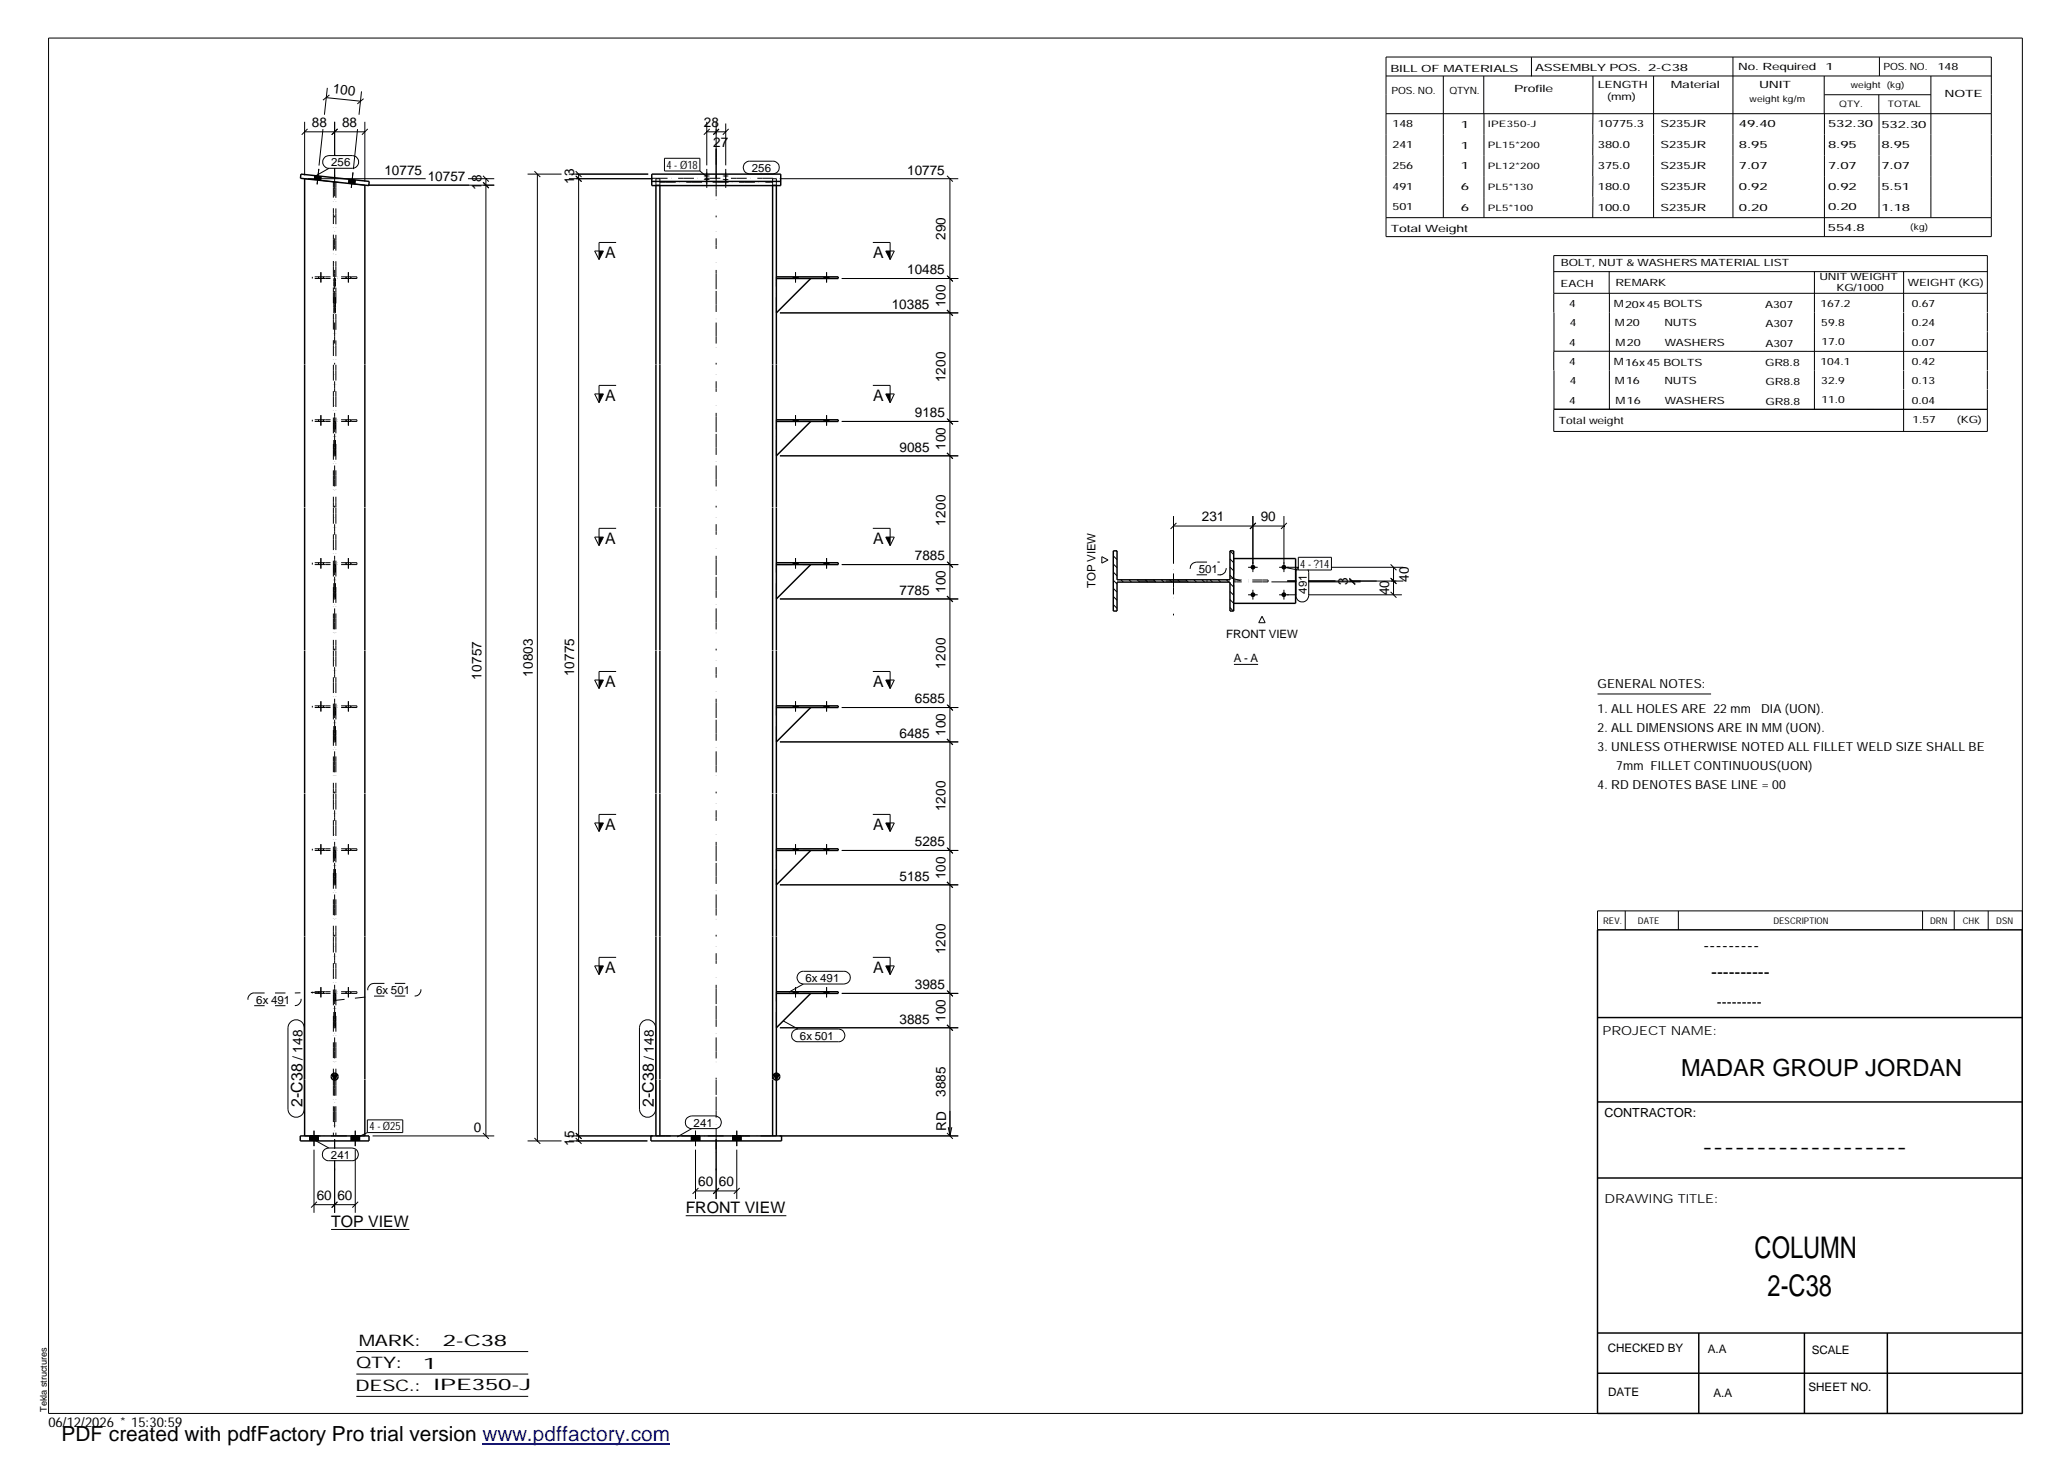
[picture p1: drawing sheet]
<svg xmlns="http://www.w3.org/2000/svg" width="420mm" height="297mm" viewBox="0 0 420 297" stroke-linecap="round" stroke-linejoin="round" font-family="sans-serif">
<g fill="none" stroke="#000" stroke-width=".2">
<path d="M9.9 7.7h401v279.5h-401zM66.3 19.8l6.9 .8M66.5 17.9l-.6 5.4M66.9 19.3l-1.3 1M73.4 18.6l-.5 4.7M281.6 11.6h123v36.5h-123zM281.6 15.4h123M293.2 15.4v28.8M301.5 15.4v7.7M311.1 11.6v3.9M323.6 15.4v16.2M336 15.4v28.8"/>
<path d="M352.1 11.6v32.6M370.6 15.4v7.7M370.7 19.2h21.6M381.7 19.2v3.9M381.8 11.6v3.8M392.3 15.4v28.8M61.9 26.8h12.2M61.9 24.8v10.8M62.5 26.2l-1.2 1.2M62.6 36.3h23.9M64 35.7l-.1 .8M64.8 34.3l-.4 3.2"/>
<path d="M65.2 35.8v.8M65.6 26.2l-.8 7.4M66 32l.8-.4h4.8a1.29 1.29 0 0 1 1.3 1.3 1.29 1.29 0 0 1-1.3 1.3h-4.8a1.28 1.28 0 0 1-1.1-.8 1.28 1.28 0 0 1 .3-1.4zM66.8 34.2l-2.9 1.7M68 24.8v6.9M68 34.1v2.2M68.6 26.2l-1.2 1.2M70.9 36.4l-.1 .8M71.7 35l-.3 3.2M72.2 36.6l-.1 .8M72.6 26.2l-.8 8.2M73.9 20.1l-1.3 1"/>
<path d="M74.1 24.8v12.1M74.7 26.2l-1.2 1.2M74.8 37.6h25.6M95.1 36.3h5.3M98.1 37l1.2 1.2-1.1-1.1M98.1 35.7l1.2 1.2M98.7 36.3v194.5M107.2 35.4h6.9M108.6 34.8l1.2 1.2M109.2 35.4v196.4M115.6 35.4h16.1M115.6 36.3h17"/>
<path d="M117 35.7l1.2 1.2M117 34.8l1.2 1.2M117.6 35.4v196.4M135 32.2h7.2v2.5h-7.2zM142.2 34.7l1.4 1.2M143.6 24.8v8.8M143.6 34.3v3.9M143.6 26.8h3.8M144.2 26.2l-1.2 1.2M145.5 24.8v11.4M146.1 26.2l-1.2 1.2M147.4 25.1v8.5"/>
<path d="M147.4 34.3v3.9M148 26.2l-1.1 1.2M151.4 33.1l.7-.3h4.9a1.29 1.29 0 0 1 1.3 1.2 1.29 1.29 0 0 1-1.3 1.3h-4.7a1.31 1.31 0 0 1-1.2-.8 1.31 1.31 0 0 1 .3-1.4zM158.4 36.3h36.3M192.4 35.7l1.2 1.2M193 36.3v194.5M281.6 23.1h123M301.5 23.1v21.1M323.6 31.6v4.2M323.6 35.8v4.2M370.7 23.1v25M381.8 23.1v21.1"/>
<path d="M120.8 51h1.8l-.9 1.7zM125.2 49.3h-3.5v3.4M161.2 56.2v.4M161.6 55.3v2.1M162.1 56.2v.4M167.4 56.2v.4M167.9 55.3v2.1M168.4 56.2v.4M171 56.6h23.7M177.3 49.3h3.5v3.4M180 51h1.7l-.9 1.7zM192.4 56l1.2 1.2"/>
<path d="M281.6 44.2h123M315.7 59.6h88.1M315.7 55.2h88.1M323.6 40v4.2M326.9 55.1v4.5M327 59.6v23.6M368.6 55.2v28M386.8 55.2v8.2M125.2 78.3h-3.5v3.5M158.5 63.6h36.2M177.3 78.3h3.5v3.5M192.4 63l1.2 1.2"/>
<path d="M315.7 71.4v3.9M315.7 71.4h88.1M315.7 63.5v7.9M315.7 75.3v7.8M386.8 63.5v3.9M386.8 67.5v7.7M386.8 75.3v3.8M386.8 79.2v8.5M403.8 63.4v-11.5h-88.1v11.6M403.8 63.5v3.9M403.8 67.5v7.7M403.8 75.3v3.8"/>
<path d="M403.8 79.2v8.5h-88.1v-4.5h88.1M120.8 80h1.8l-.9 1.8zM158.5 92.6h36.2M161.2 85.3v.3M161.6 84.4v2.1M162.1 85.3v.3M167.4 85.3v.3M167.9 84.4v2.1M168.4 85.3v.3M171 85.6h23.7M180 80h1.7l-.9 1.8zM192.4 92l1.2 1.2"/>
<path d="M192.4 85l1.2 1.2M120.8 109.1h1.8l-.9 1.8zM125.2 107.3h-3.5v3.6M161.2 114.3v.4M161.6 113.4v2.1M162.1 114.3v.4M167.4 114.3v.4M167.9 113.4v2.1M168.4 114.3v.4M171 114.7h23.7M177.3 107.3h3.5v3.6M180 109.1h1.7l-.9 1.8z"/>
<path d="M192.4 114.1l1.2 1.2-1.1-1.1M223.9 113.1l1.2 .7-1.2 .6zM226.2 112.9l.7 .8M226.2 114.6l.7 .7M226.2 116.2l.7 .8M226.2 117.9l.7 .7M226.2 119.5l.7 .8M226.8 111.9l.1 .1M227.8 117.8l.4 .5M229.4 117.8l.5 .5M231.1 117.8l.4 .5M232.7 117.8l.5 .5"/>
<path d="M234.4 117.8l.4 .5M236 117.8l.5 .5M237.6 117.8l.5 .5M238.4 106.9h22.5M238.4 104.8v9.7M239 106.2l-1.2 1.3M239.3 117.8l.5 .5M240.9 117.8l.5 .5M242.6 117.8l.5 .5M244.2 117.8l.5 .5M245.9 117.8l.4 .5M247.5 117.8l.5 .5"/>
<path d="M249.2 117.8l.4 .5M249.9 111.9l.8 .8M249.9 113.6l.8 .7M249.9 115.2l.8 .8M249.9 116.9l.8 .7M249.9 118.5l.8 .8M253.6 115.3h1.9M254.6 104.8v11.4M254.6 119.8v2M255.1 106.2l-1.1 1.3M258.3 118.2h5.1M259.9 115.3h3.9"/>
<path d="M260.9 104.8v11.4M260.9 119.8v2M260.9 115.3l2.9 .5M261.5 106.2l-1.2 1.3M261.5 118.1h1.9M263.8 113.2h6.7v2.6h-6.7zM263.8 115.2l-.5 .8v5a1.29 1.29 0 0 0 1.3 1.3 1.29 1.29 0 0 0 1.3-1.3v-4.7l-.1-.6M265.8 118.1h19.3M265.8 118.2h10.6M270.5 115.3h14.6M274.2 117.6l1.1 1.2M274.2 117.5l1.1 1.1"/>
<path d="M274.7 118.1v.1M282.5 114.7l1.2 1.2M282.6 117.5l1.1 1.1M283.1 115.3v5.5M120.8 138.2h1.8l-.9 1.7zM125.2 136.4h-3.5v3.5M158.5 121.7h36.2M177.3 136.4h3.5v3.5M180 138.2h1.7l-.9 1.7zM192.4 121.1l1.2 1.2M226.2 121.2l.7 .7M226.2 122.8l.7 .8"/>
<path d="M249.9 120.2l.8 .7M249.9 121.8l.8 .8M249.9 123.4l.7 .7M250.7 135h4.9M253.6 120.8h1.9M256.4 125.2l.6 1.3h-1.3zM259.9 120.8h3.5M265.8 120.8h19M282.5 120.3l1.2 1.1M158.5 150.7h36.2M161.2 143.4v.3M161.6 142.5v2.1"/>
<path d="M162.1 143.4v.3M167.4 143.4v.3M167.9 142.5v2.1M168.4 143.4v.3M171 143.7h23.7M192.4 150.1l1.2 1.2M192.4 143.2l1.2 1.1-1.1-1.1M324.6 141h23M120.8 167.2h1.8l-.9 1.7zM125.2 165.5h-3.5v3.4M158.5 179.8h36.2M161.2 172.5v.3"/>
<path d="M161.6 171.5v2.1M162.1 172.5v.3M167.4 172.5v.3M167.9 171.5v2.1M168.4 172.5v.3M171 172.8h23.7M177.3 165.5h3.5v3.4M180 167.2h1.7l-.9 1.7zM192.4 172.2l1.2 1.2M192.4 179.2l1.2 1.2M120.8 196.2h1.8l-.9 1.8zM125.2 194.5h-3.5v3.5"/>
<path d="M162.3 197.7l.7-.4h8.4a1.29 1.29 0 0 1 1.4 1.3 1.29 1.29 0 0 1-1.4 1.3h-8.2a1.31 1.31 0 0 1-1.1-.8 1.31 1.31 0 0 1 .2-1.4zM163.2 199.9l-2.9 1.7M177.3 194.5h3.5v3.5M180 196.2h1.7l-.9 1.8zM330.2 185.1v3.8M341 185.1v3.8M390.6 185.1v3.8M397 185.1v3.8M403.9 185.1v3.8M410.9 185.1h-86.3v3.8M59 207.7a1.65 1.65 0 0 1 1.8-.4 1.65 1.65 0 0 1 1 1.5v16.6a1.65 1.65 0 0 1-1.6 1.6 1.65 1.65 0 0 1-1.7-1.6v-16.6l.1-.6zM130.4 207.7a1.65 1.65 0 0 1 1.8-.4 1.65 1.65 0 0 1 1 1.5v16.6a1.65 1.65 0 0 1-1.6 1.6 1.65 1.65 0 0 1-1.7-1.6v-16.6l.1-.6z"/>
<path d="M158.5 208.8h36.2M159.1 207.4l3 1.7M161.2 201.5v.3M161.2 209.5l.9-.4h8.2a1.29 1.29 0 0 1 1.4 1.3 1.29 1.29 0 0 1-1.4 1.3h-8.2a1.27 1.27 0 0 1-1.2-.8 1.27 1.27 0 0 1 .3-1.4zM161.6 200.6v2M162.1 201.5v.3M167.4 201.5v.3M167.9 200.6v2M168.4 201.5v.3M171 201.8h23.7M192.4 208.2l1.2 1.2M192.4 201.2l1.2 1.2"/>
<path d="M62.9 230.8v1M63.8 229.7v3.2M63.8 233.6v12.8M63.8 231.6l3 1.6M64.7 230.8v1M65.9 233.6l.9-.4h4.7a1.29 1.29 0 0 1 1.3 1.3 1.29 1.29 0 0 1-1.3 1.3h-4.7a1.27 1.27 0 0 1-1.2-.8 1.27 1.27 0 0 1 .3-1.4zM68 231.5v1.8M68 235.8v10.6M71.3 230.8v1M72.2 229.7v3.2M72.2 233.6v12.8M73.1 230.8v1"/>
<path d="M74.6 227.5h7.2v2.6h-7.2zM74.6 230.1l-2.4 1.2M75.7 230.8h24.7M98.1 230.2l1.2 1.2M107.2 231.8h6.9M108.6 231.2l1.2 1.2M115.6 231.8h15.9M115.6 230.8h17M117 231.2l1.2 1.2M117 230.2l1.2 1.2-1.1-1.2M139.6 227.1l.9-.4h4.7a1.29 1.29 0 0 1 1.4 1.3 1.29 1.29 0 0 1-1.4 1.3h-4.7a1.27 1.27 0 0 1-1.2-.8 1.27 1.27 0 0 1 .3-1.4zM140.5 230.8v1"/>
<path d="M140.5 229.3l-2.9 1.7M141.3 229.7v3.2M141.3 233.6v10M142.2 230.8v1M145.5 231.5v12.1M148.8 230.8v1M149.7 229.7v3.2M149.7 233.6v10M150.6 230.8v1M158.4 230.8h36.3M192.4 230.2l1.2 1.2M192.7 229l.3 1.8"/>
<path d="M193.4 229l-.4 1.8M63.8 244.8h8.4M64.4 244.2l-1.2 1.1M67.3 249.8h15.9M68.6 244.2l-1.2 1.1 1.1-1.1M72.8 244.2l-1.2 1.1M139.3 247h20.5M141.3 242h8.4M141.9 241.4l-1.2 1.2M146.1 241.4l-1.2 1.2M150.3 241.4l-1.2 1.2M72.4 274.6h34.9"/>
<path d="M72.4 279.2h34.9M72.4 283.7h34.9"/>
</g>
<g fill="#000">
<path d="M121.7 51h.9l-.9 1.7zM180 51h.8v1.7zM121.7 80h.9l-.9 1.8zM180 80h.8v1.8zM121.7 109.1h.9l-.9 1.8zM180 109.1h.8v1.8zM121.7 138.2h.9l-.9 1.7zM180 138.2h.8v1.7zM121.7 167.2h.9l-.9 1.7zM180 167.2h.8v1.7zM121.7 196.2h.9l-.9 1.8zM180 196.2h.8v1.8z"/>
<path d="M67.4 218.4h1.1l-.5 1zM157.2 218.4h1.1l-.6 1z"/>
<path d="M64 35.7l1.2 .1v.8l-1.3-.1z" fill-rule="evenodd"/>
<path d="M64 35.7l1.2 .1v.8l-1.3-.1z" fill-rule="evenodd"/>
<path d="M70.9 36.4l1.3 .2-.1 .8-1.3-.2z" fill-rule="evenodd"/>
<path d="M70.9 36.4l1.3 .2-.1 .8-1.3-.2z" fill-rule="evenodd"/>
<path d="M143 36.5l.6-.1 .6 .1-.4 .1z" fill-rule="evenodd"/>
<path d="M143 35.8l.3-.2 .9 .2-.4 .1z" fill-rule="evenodd"/>
<path d="M146.9 36.4h.5l.6 .1-.8 .1z" fill-rule="evenodd"/>
<path d="M146.9 35.7l.8-.1 .3 .2-.8 .1z" fill-rule="evenodd"/>
<path d="M161.2 56.2h.9v.4h-.9z" fill-rule="evenodd"/>
<path d="M161.2 56.2h.9v.4h-.9z" fill-rule="evenodd"/>
<path d="M167.4 56.2h1v.4h-1z" fill-rule="evenodd"/>
<path d="M167.4 56.2h1v.4h-1z" fill-rule="evenodd"/>
<path d="M161.2 85.3h.9v.3h-.9z" fill-rule="evenodd"/>
<path d="M161.2 85.3h.9v.3h-.9z" fill-rule="evenodd"/>
<path d="M167.4 85.3h1v.3h-1z" fill-rule="evenodd"/>
<path d="M167.4 85.3h1v.3h-1z" fill-rule="evenodd"/>
<path d="M161.2 114.3h.9v.4h-.9z" fill-rule="evenodd"/>
<path d="M161.2 114.3h.9v.4h-.9z" fill-rule="evenodd"/>
<path d="M167.4 114.3h1v.4h-1z" fill-rule="evenodd"/>
<path d="M167.4 114.3h1v.4h-1z" fill-rule="evenodd"/>
<path d="M161.2 143.4h.9v.3h-.9z" fill-rule="evenodd"/>
<path d="M161.2 143.4h.9v.3h-.9z" fill-rule="evenodd"/>
<path d="M167.4 143.4h1v.3h-1z" fill-rule="evenodd"/>
<path d="M167.4 143.4h1v.3h-1z" fill-rule="evenodd"/>
<path d="M161.2 172.5h.9v.3h-.9z" fill-rule="evenodd"/>
<path d="M161.2 172.5h.9v.3h-.9z" fill-rule="evenodd"/>
<path d="M167.4 172.5h1v.3h-1z" fill-rule="evenodd"/>
<path d="M167.4 172.5h1v.3h-1z" fill-rule="evenodd"/>
<path d="M161.2 201.5h.9v.3h-.9z" fill-rule="evenodd"/>
<path d="M161.2 201.5h.9v.3h-.9z" fill-rule="evenodd"/>
<path d="M167.4 201.5h1v.3h-1z" fill-rule="evenodd"/>
<path d="M167.4 201.5h1v.3h-1z" fill-rule="evenodd"/>
<path d="M62.9 230.8h1.8v1h-1.8z" fill-rule="evenodd"/>
<path d="M62.9 230.8h1.8v1h-1.8z" fill-rule="evenodd"/>
<path d="M71.3 230.8h1.8v1h-1.8z" fill-rule="evenodd"/>
<path d="M71.3 230.8h1.8v1h-1.8z" fill-rule="evenodd"/>
<path d="M140.5 230.8h1.7v1h-1.7z" fill-rule="evenodd"/>
<path d="M140.5 230.8h1.7v1h-1.7z" fill-rule="evenodd"/>
<path d="M148.8 230.8h1.8v1h-1.8z" fill-rule="evenodd"/>
<path d="M148.8 230.8h1.8v1h-1.8z" fill-rule="evenodd"/>
<circle cx="254.6" cy="115.3" r=".49"/>
<circle cx="260.8" cy="115.2" r=".48"/>
<circle cx="254.6" cy="120.8" r=".49"/>
<circle cx="260.8" cy="120.8" r=".48"/>
</g>
<g fill="none" stroke="#000" stroke-width=".3">
<path d="M61.1 35.4l13.9 1.5-.1 .8-13.9-1.5zM61.9 36.3v66.8M74.1 37.6v65.5M132.4 35.4h26.2v2.3h-26.2zM132.4 36.9h26.2M133.3 37.7v65.4M134.1 37.7v65.4M157 37.7v65.4M157.7 37.7v65.4M157.7 56.2h12.6v.4h-12.6M164.7 56.6l-7 7M157.7 85.3h12.6v.3h-12.6"/>
<path d="M164.7 85.6l-7 7M61.9 103.2v29M74.1 103.2v29M133.3 103.2v29M134.1 103.2v29M157 103.2v29M157.7 103.2v29M157.7 114.3h12.6v.4h-12.6M164.7 114.7l-7 7M226.2 111.9h.7v5.9h23v-5.9h.8v12.2h-.8v-5.8h-23v5.8h-.7zM250.7 113.5h12.5v9.1h-12.5M61.9 132.2v29"/>
<path d="M74.1 132.2v29M133.3 132.2v29M134.1 132.2v29M157 132.2v29M157.7 132.2v29M157.7 143.4h12.6v.3h-12.6M164.7 143.7l-7 7M61.9 161.3v58M74.1 161.3v58M133.3 161.3v58M134.1 161.3v58M157 161.3v58"/>
<path d="M157.7 161.3v58M157.7 172.5h12.6v.3h-12.6M164.7 172.8l-7 7M324.6 188.9h86.2l.1 98.3h-86.3zM61.9 219.4v11.4M67.4 218.4h1.1l-.5 1zM74.1 219.4v11.4M133.3 219.4v11.4M134.1 219.4v11.4M157 219.4v11.4M157.2 218.4h1.1l-.6 1zM157.7 219.4v11.4"/>
<path d="M157.7 201.5h12.6v.3h-12.6M164.7 201.8l-7 7M324.6 206.7h86.3M61 230.8h14v1h-14zM132.2 230.8h26.6v1h-26.6zM324.6 239.3h86.3M324.6 223.9h86.3M324.6 270.8h86.3M324.6 279h86.3M345.1 270.8v16.4M366.6 270.8v16.4M383.5 270.8v16.4"/>
<circle cx="68" cy="218.7" r=".68"/>
<circle cx="157.7" cy="218.7" r=".7"/>
</g>
<g fill="none" stroke="#000" stroke-width=".2" stroke-dasharray="1.1 0 2.1 .7 0 1.4" stroke-linecap="butt">
<path d="M67.7 36.9v37.2M68.2 37v37.1M74.1 37.6l-12.2-1.3M132.4 36.2h26.2M133.3 36.3v1.4M133.3 37.6h.8M133.3 36.3h.8M134.1 36.3v1.4M134.1 37h22.9M134.1 36.9h22.9M157 36.3v1.4M157 37.6h.7"/>
<path d="M157 36.3h.7M157.7 36.3v1.4M63.5 56.6v-.4M68.2 56.6h-.4M72.5 56.6v-.4M72.5 56.2h-9M72.5 56.6h-9M157.7 56.2v.4M157.7 56.6h7M67.7 74.1v29M67.8 63.6v-7M68.2 63.6v-7"/>
<path d="M68.2 63.6h-.4M68.2 74.1v29M157.7 63.6v-7M63.5 85.6v-.3M67.8 92.6v-7M68.2 92.6v-7M68.2 85.6h-.4M68.2 92.6h-.4M72.5 85.6v-.3M72.5 85.3h-9M72.5 85.6h-9M157.7 85.3v.3"/>
<path d="M157.7 92.6v-7M157.7 85.6h7M63.5 114.7v-.4M67.7 103.2v29M68.2 114.7h-.4M68.2 103.2v29M72.5 114.7v-.4M72.5 114.3h-9M72.5 114.7h-9M157.7 114.3v.4M157.7 114.7h7M250.7 113.5v9.1"/>
<path d="M250.7 118.2v-.4M257.6 118.2v-.4M257.6 117.8h-6.9M257.6 118.2h-6.9M67.7 132.2v29M67.8 121.7v-7M68.2 121.7v-7M68.2 121.7h-.4M68.2 132.2v29M157.7 121.7v-7M63.5 143.7v-.3M67.8 150.7v-7"/>
<path d="M68.2 150.7v-7M68.2 143.7h-.4M68.2 150.7h-.4M72.5 143.7v-.3M72.5 143.4h-9M72.5 143.7h-9M157.7 143.4v.3M157.7 150.7v-7M157.7 143.7h7M63.5 172.8v-.3M67.7 161.3v29M67.8 179.8v-7"/>
<path d="M68.2 179.8v-7M68.2 172.8h-.4M68.2 179.8h-.4M68.2 161.3v29M72.5 172.8v-.3M72.5 172.5h-9M72.5 172.8h-9M157.7 172.5v.3M157.7 179.8v-7M157.7 172.8h7M67.7 190.3v29M68.2 190.3v29"/>
<path d="M63.5 201.8v-.3M67.7 219.4v11.4M67.8 208.8v-7M68.2 208.8v-7M68.2 201.8h-.4M68.2 208.8h-.4M68.2 219.4v11.4M72.5 201.8v-.3M72.5 201.5h-9M72.5 201.8h-9M157.7 201.5v.3M157.7 208.8v-7"/>
<path d="M157.7 201.8h7M61.9 230.8h12.2M157.7 230.8h-24.4"/>
</g>
<g fill="none" stroke="#000" stroke-width=".2" stroke-dasharray=".4 3.2 0 .7 1.4 0 2.8 .7 0 1.4 1.4 0 2.8" stroke-linecap="butt">
<path d="M68 31.7v-1.7M68 74.1v-40M145.5 74.1v-43.9M68 103.1v-29M145.5 103.1v-29M245.4 118.1h-14M68 132.2v-29M145.5 132.2v-29M238.4 125v-13.9M68 161.2v-29M145.5 161.2v-29M68 190.3v-29"/>
<path d="M145.5 190.3v-29M68 219.3v-29M145.5 219.3v-29M68 237.8v-2M68 233.3v-13.9M145.5 237.8v-18.4"/>
</g>
<g fill="none" stroke="#000" stroke-width=".2" stroke-dasharray="2.1 2.1" stroke-linecap="butt">
<path d="M64.7 56.6v-.4M65.2 57.4v-2.1M65.7 56.6v-.4M70.3 56.6v-.4M70.8 57.4v-2.1M71.3 56.6v-.4M64.7 85.6v-.3M65.2 86.5v-2.1M65.7 85.6v-.3M70.3 85.6v-.3M70.8 86.5v-2.1M71.3 85.6v-.3"/>
<path d="M64.7 114.7v-.4M65.2 115.5v-2.1M65.7 114.7v-.4M70.3 114.7v-.4M70.8 115.5v-2.1M71.3 114.7v-.4M243.1 116.8h4.7M243.1 114.2h4.7M243.1 114.2a1.29 1.29 0 0 0-1.3 1.3 1.29 1.29 0 0 0 1.3 1.3M247.8 116.8a1.29 1.29 0 0 0 1.3-1.3 1.29 1.29 0 0 0-1.3-1.3M252.1 118l-4.3-1.2M64.7 143.7v-.3"/>
<path d="M65.2 144.6v-2.1M65.7 143.7v-.3M70.3 143.7v-.3M70.8 144.6v-2.1M71.3 143.7v-.3M64.7 172.8v-.3M65.2 173.6v-2.1M65.7 172.8v-.3M70.3 172.8v-.3M70.8 173.6v-2.1M71.3 172.8v-.3M76 199.8h8.2"/>
<path d="M76 199.8a1.29 1.29 0 0 0-1.3 1.3 1.29 1.29 0 0 0 1.3 1.3M51.6 204.3h8.3M51.6 201.7h8.3M51.6 201.7a1.29 1.29 0 0 0-1.3 1.3 1.29 1.29 0 0 0 1.3 1.3M59.9 204.3a1.29 1.29 0 0 0 1.3-1.3 1.29 1.29 0 0 0-1.3-1.3M64.7 201.8v-.3M65.2 202.6v-2M65.3 201.6l-5.4 .1M65.7 201.8v-.3M67.9 203.3l8.1-.9M70.3 201.8v-.3M70.8 202.6v-2"/>
<path d="M71.3 201.8v-.3M76 202.4h8.2M84.2 202.4a1.29 1.29 0 0 0 1.3-1.3 1.29 1.29 0 0 0-1.3-1.3"/>
</g>
<path d="M98 293.3h38.2" fill="none" stroke="#00f" stroke-width=".3"/>
<g font-size="6.1">
<text x="356.5" y="255.5">COLUMN</text>
<text x="359.1" y="263.3">2-C38</text>
</g>
<text font-size="4.8" x="341.5" y="218.6">MADAR GROUP JORDAN</text>
<text font-size="4.2" x="12.5" y="292.7">PDF created with pdfFactory Pro trial version www.pdffactory.com</text>
<g font-size="3.6">
<text x="346.1" y="193.2">---------</text>
<text x="347.7" y="198.6">----------</text>
<text x="345.8" y="234.2">-------------------</text>
</g>
<g font-size="3.2">
<text x="122.9" y="52.4">A</text>
<text x="177.4" y="52.4">A</text>
<text x="122.9" y="81.4">A</text>
<text x="177.4" y="81.4">A</text>
<text x="122.9" y="110.5">A</text>
<text x="177.4" y="110.5">A</text>
<text x="122.9" y="139.6">A</text>
<text x="177.4" y="139.6">A</text>
<text x="122.9" y="168.6">A</text>
<text x="177.4" y="168.6">A</text>
<text x="122.9" y="197.6">A</text>
<text x="177.4" y="197.6">A</text>
<text x="61.4" y="224.9" transform="rotate(-90 61.4 224.9)">2-C38</text>
<text x="132.8" y="224.9" transform="rotate(-90 132.8 224.9)">2-C38</text>
<text x="67.3" y="249.3">TOP VIEW</text>
<text x="139.3" y="246.5">FRONT VIEW</text>
<text x="72.9" y="273.5">MARK:</text>
<text x="90" y="273.5">2-C38</text>
<text x="72.4" y="278">QTY:</text>
<text x="86" y="278.1">1</text>
<text x="72.2" y="282.6">DESC.:</text>
<text x="88.1" y="282.4">IPE350-J</text>
</g>
<text font-size="3" x="348.8" y="204.5">---------</text>
<g font-size="2.8">
<text x="67.5" y="19" transform="rotate(6 67.5 19)">100</text>
<text x="63.4" y="25.8">88</text>
<text x="69.5" y="25.8">88</text>
<text x="143" y="25.8">28</text>
<text x="144.9" y="29.8">27</text>
<text x="78.1" y="35.5">10775</text>
<text x="184.3" y="35.5">10775</text>
<text x="86.9" y="36.8">10757</text>
<text x="97.8" y="38.5" transform="rotate(-90 97.8 38.5)">18</text>
<text x="116.7" y="37.4" transform="rotate(-90 116.7 37.4)">13</text>
<text x="192.1" y="48.8" transform="rotate(-90 192.1 48.8)">290</text>
<text x="184.3" y="55.7">10485</text>
<text x="181.2" y="62.7">10385</text>
<text x="192.1" y="62.4" transform="rotate(-90 192.1 62.4)">100</text>
<text x="192.1" y="77.7" transform="rotate(-90 192.1 77.7)">1200</text>
<text x="185.9" y="84.8">9185</text>
<text x="182.8" y="91.8">9085</text>
<text x="192.1" y="91.5" transform="rotate(-90 192.1 91.5)">100</text>
<text x="192.1" y="106.8" transform="rotate(-90 192.1 106.8)">1200</text>
<text x="244.2" y="105.9">231</text>
<text x="256.2" y="105.9">90</text>
<text x="185.9" y="113.9">7885</text>
<text x="273.9" y="118.9" transform="rotate(-90 273.9 118.9)">3</text>
<text x="286.2" y="118.2" transform="rotate(-90 286.2 118.2)">40</text>
<text x="182.8" y="120.8">7785</text>
<text x="192.1" y="120.5" transform="rotate(-90 192.1 120.5)">100</text>
<text x="282.2" y="121" transform="rotate(-90 282.2 121)">40</text>
<text x="108.3" y="137.5" transform="rotate(-90 108.3 137.5)">10803</text>
<text x="116.7" y="137.4" transform="rotate(-90 116.7 137.4)">10775</text>
<text x="192.1" y="135.8" transform="rotate(-90 192.1 135.8)">1200</text>
<text x="97.8" y="138.1" transform="rotate(-90 97.8 138.1)">10757</text>
<text x="185.9" y="142.9">6585</text>
<text x="182.8" y="149.9">6485</text>
<text x="192.1" y="149.5" transform="rotate(-90 192.1 149.5)">100</text>
<text x="192.1" y="164.9" transform="rotate(-90 192.1 164.9)">1200</text>
<text x="185.9" y="171.9">5285</text>
<text x="182.8" y="178.9">5185</text>
<text x="192.1" y="178.6" transform="rotate(-90 192.1 178.6)">100</text>
<text x="192.1" y="193.9" transform="rotate(-90 192.1 193.9)">1200</text>
<text x="185.9" y="201">3985</text>
<text x="182.8" y="208">3885</text>
<text x="192.1" y="207.7" transform="rotate(-90 192.1 207.7)">100</text>
<text x="61.4" y="215.3" transform="rotate(-90 61.4 215.3)">/ 148</text>
<text x="132.8" y="215.3" transform="rotate(-90 132.8 215.3)">/ 148</text>
<text x="192.1" y="222.9" transform="rotate(-90 192.1 222.9)">3885</text>
<text x="96.3" y="229.9">0</text>
<text x="116.7" y="232.9" transform="rotate(-90 116.7 232.9)">15</text>
<text x="192.2" y="229.8" transform="rotate(-90 192.2 229.8)">RD</text>
<text x="64.3" y="243.8">60</text>
<text x="68.5" y="243.8">60</text>
<text x="141.9" y="241">60</text>
<text x="146" y="241">60</text>
<text x="9.8" y="290">06/12/2026 * 15:30:59</text>
</g>
<g font-size="2.5">
<text x="324.6" y="139.9">GENERAL NOTES:</text>
<text x="324.6" y="148.7">2. ALL DIMENSIONS ARE IN MM (UON).</text>
<text x="324.6" y="144.9">1. ALL HOLES ARE 22 mm</text>
<text x="357.8" y="144.9">DIA (UON).</text>
<text x="324.6" y="152.5">3. UNLESS OTHERWISE NOTED ALL FILLET WELD SIZE SHALL BE</text>
<text x="324.6" y="160.2">4. RD DENOTES BASE LINE = 00</text>
<text x="328.4" y="156.4">7mm FILLET CONTINUOUS(UON)</text>
<text x="325.6" y="210.3">PROJECT NAME:</text>
<text x="326" y="226.9">CONTRACTOR:</text>
<text x="326" y="244.4">DRAWING TITLE:</text>
</g>
<g font-size="2.4">
<text x="326.7" y="274.7">CHECKED BY</text>
<text x="347" y="275">A.A</text>
<text x="368.1" y="275.1">SCALE</text>
<text x="326.7" y="283.6">DATE</text>
<text x="348.1" y="283.9">A.A</text>
<text x="367.5" y="282.6">SHEET NO.</text>
</g>
<g font-size="2.3">
<text x="67.3" y="33.8">256</text>
<text x="135.4" y="34.3">4 - Ø18</text>
<text x="152.7" y="34.9">256</text>
<text x="222.5" y="119.5" transform="rotate(-90 222.5 119.5)">TOP VIEW</text>
<text x="243.5" y="116.4">501</text>
<text x="264.2" y="115.4">4 - ?14</text>
<text x="265.5" y="120.6" transform="rotate(-90 265.5 120.6)">491</text>
<text x="249.1" y="129.6">FRONT VIEW</text>
<text x="250.7" y="134.4">A - A</text>
<text x="52.1" y="203.9">6x 491</text>
<text x="76.4" y="202">6x 501</text>
<text x="163.7" y="199.5">6x 491</text>
<text x="162.5" y="211.2">6x 501</text>
<text x="75.1" y="229.7">4 - Ø25</text>
<text x="140.9" y="228.9">241</text>
<text x="67.2" y="235.4">241</text>
</g>
<g font-size="2">
<text x="282.5" y="14.6">BILL OF MATERIALS</text>
<text x="311.9" y="14.4">ASSEMBLY POS.</text>
<text x="324.6" y="17.9">LENGTH</text>
<text x="334.9" y="14.4">2-C38</text>
<text x="339.5" y="17.9">Material</text>
<text x="353.1" y="14.2">No. Required</text>
<text x="357.4" y="17.9">UNIT</text>
<text x="370.9" y="14.2">1</text>
<text x="382.7" y="14.2">POS. NO.</text>
<text x="393.7" y="14.3">148</text>
<text x="282.7" y="19.1">POS. NO.</text>
<text x="294.5" y="19">QTYN.</text>
<text x="307.6" y="18.7">Profile</text>
<text x="326.5" y="20.4">(mm)</text>
<text x="395.1" y="19.6">NOTE</text>
<text x="282.9" y="25.8">148</text>
<text x="296.8" y="26">1</text>
<text x="324.7" y="25.9">10775.3</text>
<text x="337.4" y="25.9">S235JR</text>
<text x="353.3" y="25.9">49.40</text>
<text x="371.4" y="25.9">532.30</text>
<text x="382.3" y="25.9">532.30</text>
<text x="282.9" y="30">241</text>
<text x="282.9" y="34.3">256</text>
<text x="296.8" y="30.2">1</text>
<text x="296.8" y="34.4">1</text>
<text x="324.7" y="30.1">380.0</text>
<text x="324.7" y="34.4">375.0</text>
<text x="337.4" y="30.1">S235JR</text>
<text x="337.4" y="34.3">S235JR</text>
<text x="353.3" y="30.1">8.95</text>
<text x="353.3" y="34.4">7.07</text>
<text x="371.4" y="30.1">8.95</text>
<text x="371.4" y="34.3">7.07</text>
<text x="382.3" y="30.2">8.95</text>
<text x="382.3" y="34.4">7.07</text>
<text x="282.9" y="38.5">491</text>
<text x="296.8" y="38.6">6</text>
<text x="324.7" y="38.6">180.0</text>
<text x="337.4" y="38.6">S235JR</text>
<text x="353.3" y="38.6">0.92</text>
<text x="371.4" y="38.6">0.92</text>
<text x="382.3" y="38.6">5.51</text>
<text x="282.6" y="47.1">Total Weight</text>
<text x="282.9" y="42.7">501</text>
<text x="296.8" y="42.9">6</text>
<text x="324.7" y="42.8">100.0</text>
<text x="337.4" y="42.8">S235JR</text>
<text x="353.3" y="42.8">0.20</text>
<text x="371.4" y="46.9">554.8</text>
<text x="371.4" y="42.7">0.20</text>
<text x="382.3" y="42.9">1.18</text>
<text x="317.1" y="58.2">EACH</text>
<text x="317.1" y="54.1">BOLT, NUT &amp; WASHERS MATERIAL LIST</text>
<text x="328.2" y="58.2">REMARK</text>
<text x="369.7" y="57">UNIT WEIGHT</text>
<text x="373.1" y="59.1">KG/1000</text>
<text x="387.6" y="58.1">WEIGHT (KG)</text>
<text x="318.8" y="62.3">4</text>
<text x="327.9" y="62.5">M20x45 BOLTS</text>
<text x="358.6" y="62.5">A307</text>
<text x="369.9" y="62.5">167.2</text>
<text x="388.4" y="62.3">0.67</text>
<text x="318.8" y="70.3">4</text>
<text x="318.9" y="66.2">4</text>
<text x="328.1" y="66.3">M20</text>
<text x="328.3" y="70.3">M20</text>
<text x="338.2" y="66.3">NUTS</text>
<text x="338.2" y="70.3">WASHERS</text>
<text x="358.7" y="66.5">A307</text>
<text x="358.7" y="70.4">A307</text>
<text x="370" y="66.2">59.8</text>
<text x="370.1" y="70.1">17.0</text>
<text x="388.4" y="66.3">0.24</text>
<text x="388.4" y="70.2">0.07</text>
<text x="318.8" y="74.1">4</text>
<text x="318.9" y="77.9">4</text>
<text x="327.9" y="74.2">M16x45 BOLTS</text>
<text x="358.6" y="74.3">GR8.8</text>
<text x="369.9" y="74.2">104.1</text>
<text x="388.4" y="74.2">0.42</text>
<text x="318.8" y="82">4</text>
<text x="328.1" y="78">M16</text>
<text x="328.3" y="82">M16</text>
<text x="338.2" y="78">NUTS</text>
<text x="338.2" y="82">WASHERS</text>
<text x="358.7" y="78.3">GR8.8</text>
<text x="358.7" y="82.2">GR8.8</text>
<text x="370" y="78">32.9</text>
<text x="370.1" y="81.9">11.0</text>
<text x="388.4" y="78">0.13</text>
<text x="388.4" y="82">0.04</text>
<text x="316.7" y="86.2">Total weight</text>
<text x="388.6" y="86">1.57</text>
<text x="397.6" y="86">(KG)</text>
</g>
<g font-size="1.9">
<text x="325.7" y="187.8">REV.</text>
<text x="332.8" y="187.6">DATE</text>
<text x="360.3" y="187.7">DESCRIPTION</text>
<text x="392.1" y="187.6">DRN</text>
<text x="398.8" y="187.6">CHK</text>
<text x="405.6" y="187.7">DSN</text>
<text x="9.5" y="286.8" transform="rotate(-90 9.5 286.8)">Tekla structures</text>
</g>
<g font-size="1.8">
<text x="376" y="17.9">weight (kg)</text>
<text x="355.5" y="20.7">weight kg/m</text>
<text x="373.6" y="21.7">QTY.</text>
<text x="383.5" y="21.8">TOTAL</text>
<text x="302.3" y="25.9">IPE350-J</text>
<text x="302.3" y="30.1">PL15*200</text>
<text x="302.3" y="34.3">PL12*200</text>
<text x="302.3" y="38.6">PL5*130</text>
<text x="302.3" y="42.8">PL5*100</text>
<text x="388.1" y="46.7">(kg)</text>
</g>
</svg>
